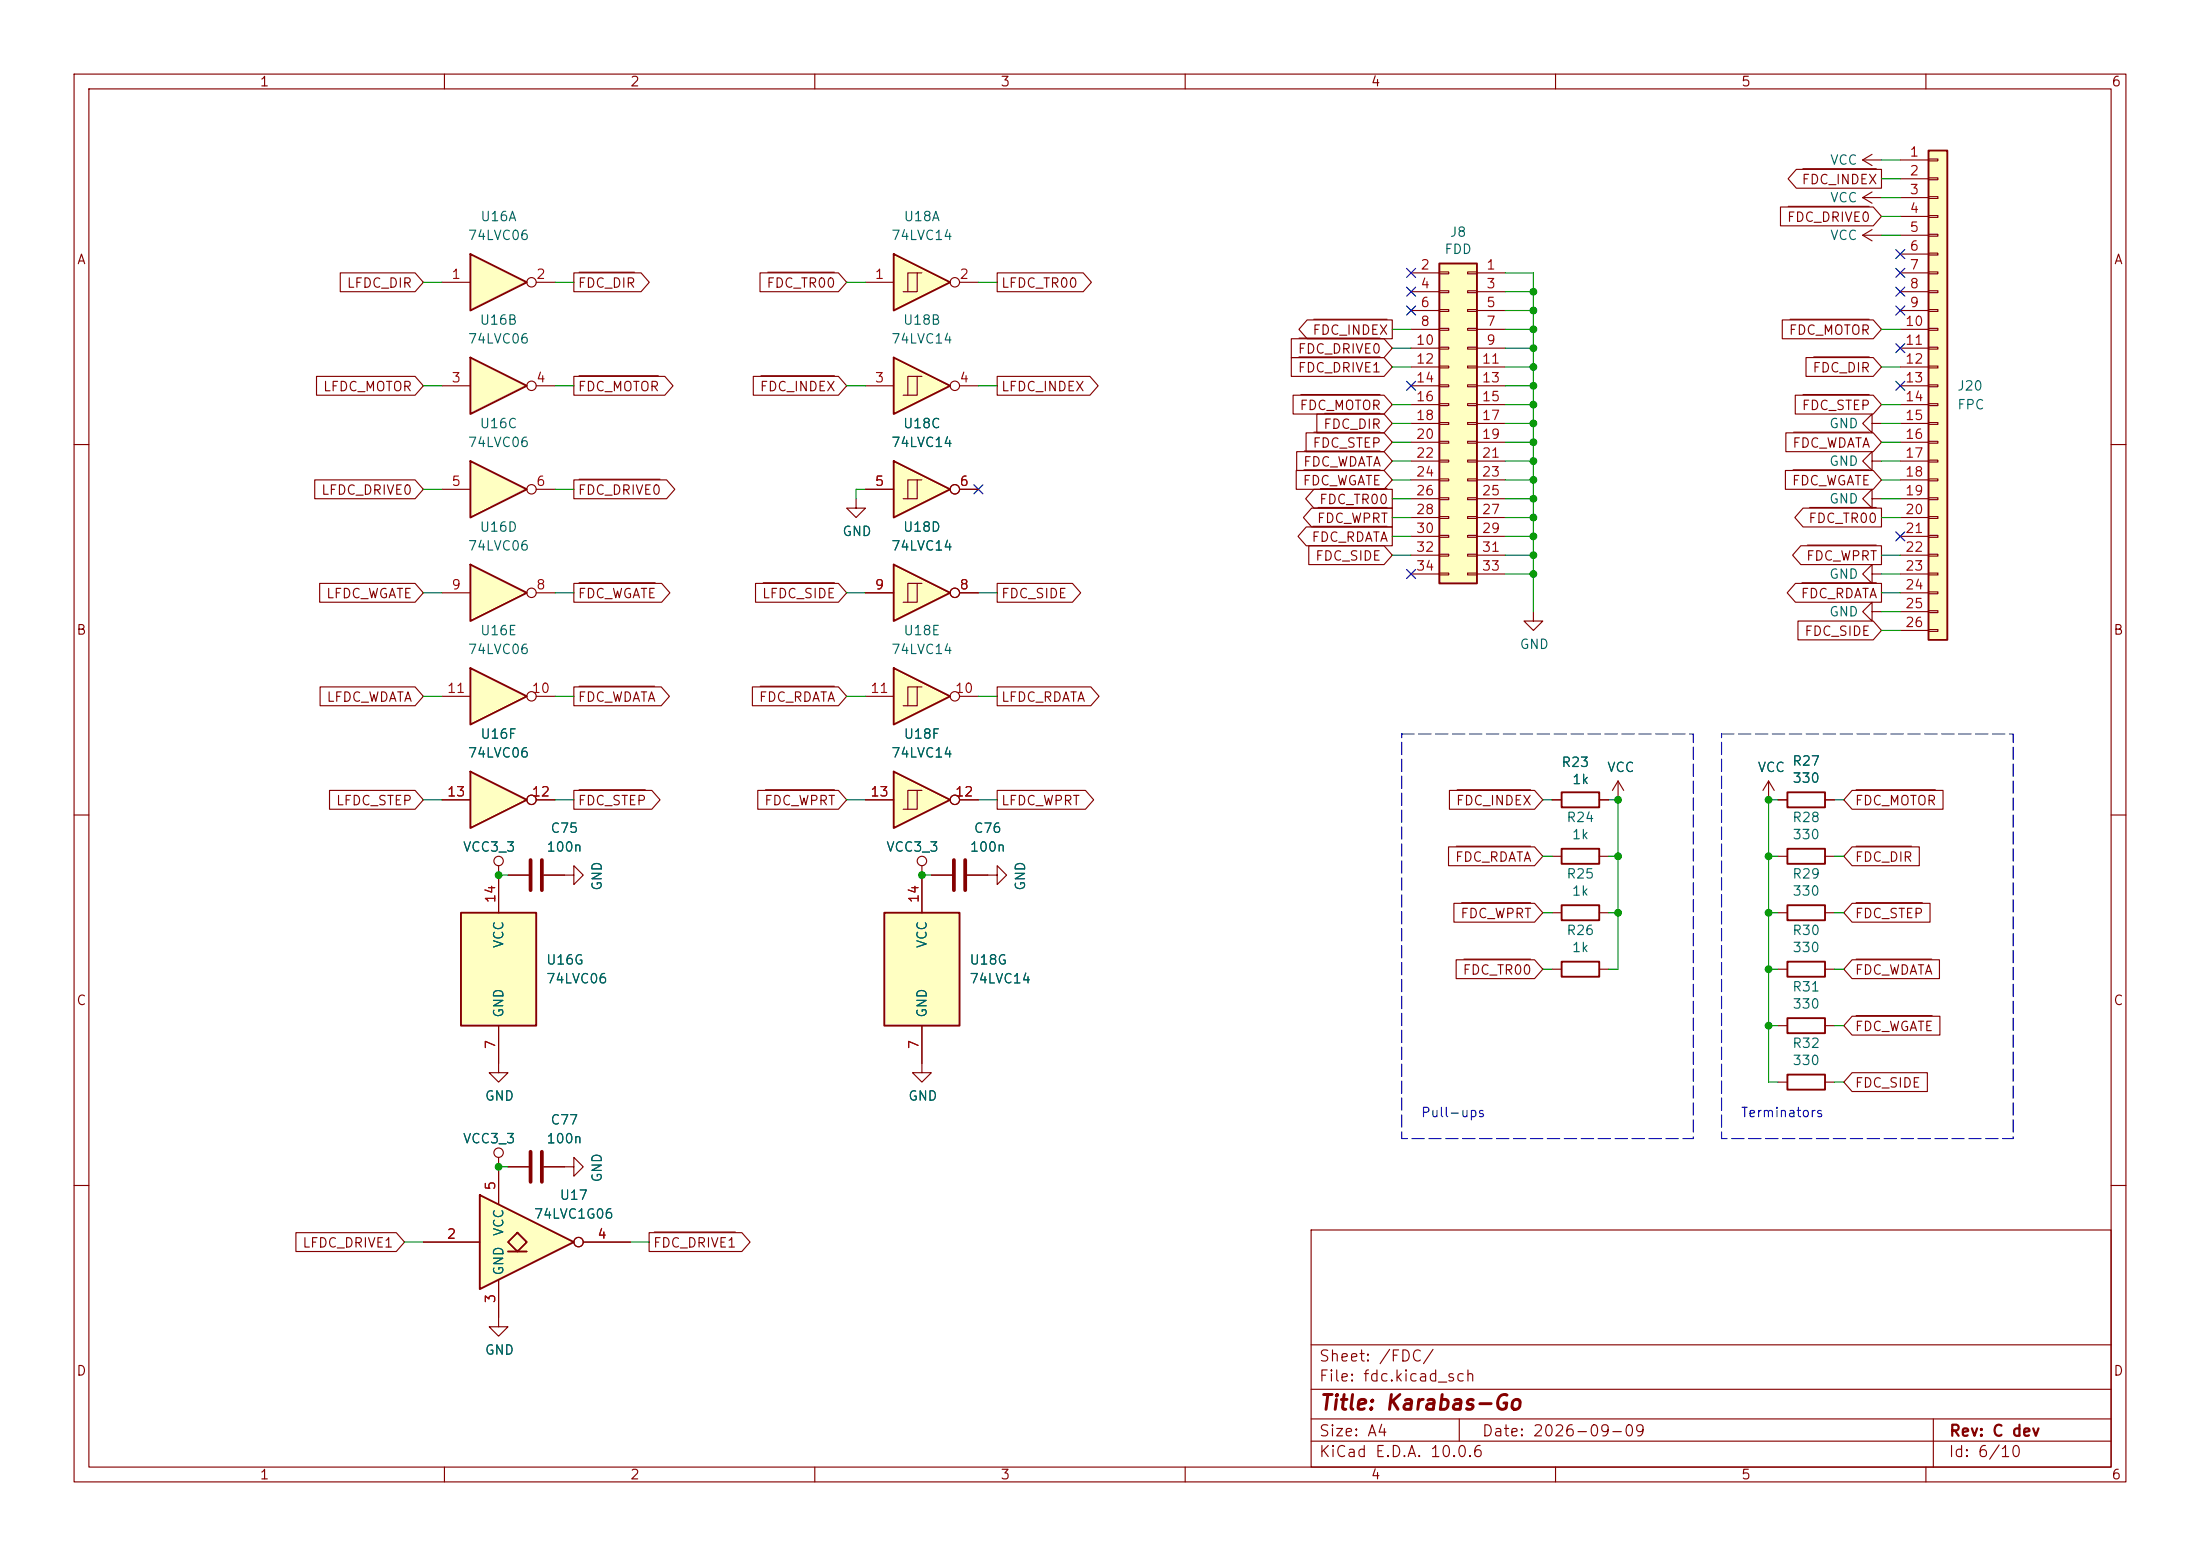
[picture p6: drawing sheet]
<svg xmlns="http://www.w3.org/2000/svg" width="297mm" height="210mm" viewBox="0 0 297 210" stroke-linecap="round" stroke-linejoin="round" font-family="sans-serif">
<g fill="none" stroke="#840000" stroke-width=".15">
<path d="M10 10h277v190h-277zM12 12h273v186h-273zM60 10v2M110 10v2M160 10v2M210 10v2M260 10v2M10 60h2M285 60h2M10 110h2M285 110h2M209.5 123.2h1.3"/>
<path d="M215.9 123.2h1.3M10 160h2M177 166h108v32h-108zM285 160h2M60 198v2M110 198v2M160 198v2M177 194.5h108M177 191.5h108M177 187.5h108M177 181.5h108M197 191.5v3"/>
<path d="M210 198v2M260 198v2M261 191.5v6.5"/>
</g>
<path d="M210.8 122.2h5.1v2h-5.1z" fill="none" stroke="#840000" stroke-width=".25"/>
<path d="M63.5 90.2l7.6 3.8-7.6 3.8z" fill="#ffffc2"/>
<path d="M63.5 90.2l7.6 3.8-7.6 3.8z" fill="none" stroke="#840000" stroke-width=".25"/>
<g fill="none" stroke="#840000" stroke-width=".15">
<path d="M59.7 94h3.8M72.4 94h2.5"/>
<circle cx="71.8" cy="94" r=".63"/>
</g>
<path d="M120.6 34.3l7.7 3.8-7.7 3.8z" fill="#ffffc2"/>
<path d="M120.6 34.3l7.7 3.8-7.7 3.8z" fill="none" stroke="#840000" stroke-width=".25"/>
<g fill="none" stroke="#840000" stroke-width=".15">
<path d="M116.8 38.1h3.8M123.8 36.8h-1.2v2.6M124.5 36.8h-.7v2.6h-1.9M129.5 38.1h2.6"/>
<circle cx="128.9" cy="38.1" r=".63"/>
</g>
<path d="M120.6 48.3l7.7 3.8-7.7 3.8z" fill="#ffffc2"/>
<path d="M120.6 48.3l7.7 3.8-7.7 3.8zM210.8 106.9h5.1v2.1h-5.1zM210.8 114.6h5.1v2h-5.1zM241.3 114.6h5.1v2h-5.1zM241.3 137.4h5.1v2h-5.1zM241.3 129.8h5.1v2h-5.1zM241.3 122.2h5.1v2h-5.1zM241.3 145h5.1v2.1h-5.1z" fill="none" stroke="#840000" stroke-width=".25"/>
<g fill="none" stroke="#840000" stroke-width=".15">
<path d="M116.8 52.1h3.8M123.8 50.8h-1.2v2.5M124.5 50.8h-.7v2.5h-1.9M129.5 52.1h2.6M209.5 108h1.3M209.5 115.6h1.3M215.9 108h1.3M215.9 115.6h1.3M218.4 105.4l-.7 1.3M218.4 105.4l.8 1.3M218.4 105.4v2.6M238.8 105.4l-.8 1.3"/>
<path d="M238.8 105.4l.7 1.3M238.8 105.4v2.6M240 115.6h1.3M246.4 115.6h1.2M240 138.4h1.3M240 130.8h1.3M240 123.2h1.3M246.4 138.4h1.2M246.4 130.8h1.2M246.4 123.2h1.2M240 146.1h1.3M246.4 146.1h1.2"/>
<circle cx="128.9" cy="52.1" r=".63"/>
</g>
<path d="M63.5 76.2l7.6 3.8-7.6 3.8z" fill="#ffffc2"/>
<path d="M63.5 76.2l7.6 3.8-7.6 3.8zM210.8 129.8h5.1v2h-5.1z" fill="none" stroke="#840000" stroke-width=".25"/>
<g fill="none" stroke="#840000" stroke-width=".15">
<path d="M59.7 80h3.8M72.4 80h2.5M209.5 130.8h1.3M215.9 130.8h1.3"/>
<circle cx="71.8" cy="80" r=".63"/>
</g>
<path d="M194.3 35.6h5.1v43.1h-5.1z" fill="#ffffc2"/>
<path d="M194.3 35.6h5.1v43.1h-5.1z" fill="none" stroke="#840000" stroke-width=".25"/>
<g fill="none" stroke="#840000" stroke-width=".15">
<path d="M190.5 36.8h3.8M190.5 39.4h3.8M194.3 36.7h1.3v.3h-1.3zM194.3 39.2h1.3v.3h-1.3zM198.1 36.7h1.3v.3h-1.3zM198.1 39.2h1.3v.3h-1.3zM199.4 36.8h3.8M199.4 39.4h3.8M251.5 31.8l1.2 .7M251.5 31.8h2.5M251.5 21.6l1.2 .8M251.5 21.6h2.5"/>
<path d="M251.5 26.7l1.2 .7M251.5 26.7h2.5M252.7 31l-1.2 .8M252.7 20.8l-1.2 .8M252.7 25.9l-1.2 .8M190.5 41.9h3.8M190.5 44.5h3.8M190.5 47h3.8M190.5 49.5h3.8M190.5 52.1h3.8M190.5 54.6h3.8M190.5 57.2h3.8"/>
<path d="M190.5 59.7h3.8M194.3 41.8h1.3v.2h-1.3zM194.3 44.3h1.3v.3h-1.3zM194.3 46.9h1.3v.2h-1.3zM194.3 49.4h1.3v.3h-1.3zM194.3 51.9h1.3v.3h-1.3zM194.3 54.5h1.3v.2h-1.3zM194.3 57h1.3v.3h-1.3zM194.3 59.6h1.3v.2h-1.3zM198.1 41.8h1.3v.2h-1.3zM198.1 44.3h1.3v.3h-1.3zM198.1 46.9h1.3v.2h-1.3z"/>
<path d="M198.1 49.4h1.3v.3h-1.3zM198.1 51.9h1.3v.3h-1.3zM198.1 54.5h1.3v.2h-1.3zM198.1 57h1.3v.3h-1.3zM198.1 59.6h1.3v.2h-1.3zM199.4 41.9h3.8M199.4 44.5h3.8M199.4 47h3.8M199.4 49.5h3.8M199.4 52.1h3.8M199.4 54.6h3.8M199.4 57.2h3.8"/>
<path d="M199.4 59.7h3.8M252.7 57.2v-1.3l-1.2 1.3 1.2 1.2v-1.2h1.3M190.5 62.2h3.8M190.5 64.8h3.8M190.5 67.3h3.8M190.5 69.9h3.8M190.5 72.4h3.8M190.5 74.9h3.8M190.5 77.5h3.8M194.3 62.1h1.3v.3h-1.3zM194.3 64.6h1.3v.3h-1.3zM194.3 67.2h1.3v.2h-1.3z"/>
<path d="M194.3 69.7h1.3v.3h-1.3zM194.3 72.3h1.3v.2h-1.3zM194.3 74.8h1.3v.3h-1.3zM194.3 77.3h1.3v.3h-1.3zM198.1 62.1h1.3v.3h-1.3zM198.1 64.6h1.3v.3h-1.3zM198.1 67.2h1.3v.2h-1.3zM198.1 69.7h1.3v.3h-1.3zM198.1 72.3h1.3v.2h-1.3zM198.1 74.8h1.3v.3h-1.3zM198.1 77.3h1.3v.3h-1.3zM199.4 62.2h3.8"/>
<path d="M199.4 64.8h3.8M199.4 67.3h3.8M199.4 69.9h3.8M199.4 72.4h3.8M199.4 74.9h3.8M199.4 77.5h3.8M252.7 77.5v-1.3l-1.2 1.3 1.2 1.2v-1.2h1.3M252.7 62.2v-1.2l-1.2 1.2 1.2 1.3v-1.3h1.3M252.7 67.3v-1.3l-1.2 1.3 1.2 1.3v-1.3h1.3M252.7 82.6v-1.3l-1.2 1.3 1.2 1.2v-1.2h1.3"/>
</g>
<path d="M260.3 20.3h2.6v66.1h-2.6z" fill="#ffffc2"/>
<path d="M260.3 20.3h2.6v66.1h-2.6z" fill="none" stroke="#840000" stroke-width=".25"/>
<g fill="none" stroke="#840000" stroke-width=".15">
<path d="M256.5 21.6h3.8M256.5 24.1h3.8M256.5 26.7h3.8M256.5 29.2h3.8M256.5 31.8h3.8M256.5 34.3h3.8M256.5 36.8h3.8M256.5 39.4h3.8M260.3 21.5h1.3v.2h-1.3zM260.3 24h1.3v.3h-1.3zM260.3 26.5h1.3v.3h-1.3zM260.3 29.1h1.3v.2h-1.3z"/>
<path d="M260.3 31.6h1.3v.3h-1.3zM260.3 34.2h1.3v.2h-1.3zM260.3 36.7h1.3v.3h-1.3zM260.3 39.2h1.3v.3h-1.3zM256.5 41.9h3.8M256.5 44.5h3.8M256.5 47h3.8M256.5 49.5h3.8M256.5 52.1h3.8M256.5 54.6h3.8M256.5 57.2h3.8M256.5 59.7h3.8"/>
<path d="M260.3 41.8h1.3v.2h-1.3zM260.3 44.3h1.3v.3h-1.3zM260.3 46.9h1.3v.2h-1.3zM260.3 49.4h1.3v.3h-1.3zM260.3 51.9h1.3v.3h-1.3zM260.3 54.5h1.3v.2h-1.3zM260.3 57h1.3v.3h-1.3zM260.3 59.6h1.3v.2h-1.3zM256.5 62.2h3.8M256.5 64.8h3.8M256.5 67.3h3.8M256.5 69.9h3.8"/>
<path d="M256.5 72.4h3.8M256.5 74.9h3.8M256.5 77.5h3.8M260.3 62.1h1.3v.3h-1.3zM260.3 64.6h1.3v.3h-1.3zM260.3 67.2h1.3v.2h-1.3zM260.3 69.7h1.3v.3h-1.3zM260.3 72.3h1.3v.2h-1.3zM260.3 74.8h1.3v.3h-1.3zM260.3 77.3h1.3v.3h-1.3zM260.3 79.9h1.3v.2h-1.3zM256.5 80h3.8"/>
<path d="M256.5 82.6h3.8M256.5 85.1h3.8M260.3 82.4h1.3v.3h-1.3zM260.3 85h1.3v.2h-1.3z"/>
</g>
<path d="M120.6 104.1l7.7 3.9-7.7 3.8z" fill="#ffffc2"/>
<path d="M120.6 104.1l7.7 3.9-7.7 3.8z" fill="none" stroke="#840000" stroke-width=".25"/>
<g fill="none" stroke="#840000" stroke-width=".15">
<path d="M116.8 108h3.8M123.8 106.7h-1.2v2.5M124.5 106.7h-.7v2.5h-1.9M124.5 116.8v1.3M125.7 118.1h2.8M129.5 108h2.6M130.6 118.1h4v1.3l1.3-1.3-1.3-1.3v1.3M124.5 143.5v1.3h1.2l-1.2 1.3-1.3-1.3h1.3"/>
<circle cx="124.5" cy="116.2" r=".63"/>
<circle cx="128.9" cy="107.9" r=".63"/>
</g>
<path d="M128.8 116.1v4M130.3 116.1v4" fill="none" stroke="#840000" stroke-width=".51"/>
<path d="M119.4 123.2h10.1v15.2h-10.1z" fill="#ffffc2"/>
<path d="M119.4 123.2h10.1v15.2h-10.1z" fill="none" stroke="#840000" stroke-width=".25"/>
<g fill="none" stroke="#840000" stroke-width=".15">
<path d="M124.5 118.1v5.1M124.5 138.4v5.1M67.3 143.5v1.3h1.3l-1.3 1.3-1.3-1.3h1.3M67.3 156.2v1.3M68.6 157.5h2.8M73.4 157.5h4.1v1.3l1.2-1.3-1.2-1.3v1.3"/>
<circle cx="67.3" cy="155.6" r=".63"/>
</g>
<path d="M71.6 155.4v4.1M73.2 155.4v4.1" fill="none" stroke="#840000" stroke-width=".51"/>
<path d="M62.2 123.2h10.2v15.2h-10.2z" fill="#ffffc2"/>
<path d="M62.2 123.2h10.2v15.2h-10.2z" fill="none" stroke="#840000" stroke-width=".25"/>
<path d="M67.3 118.1v5.1M67.3 138.4v5.1M67.3 177.8v1.3h1.3l-1.3 1.2-1.3-1.2h1.3" fill="none" stroke="#840000" stroke-width=".15"/>
<path d="M64.8 161.3l12.7 6.3-12.7 6.4z" fill="#ffffc2"/>
<path d="M68.6 168.9h2.5" fill="none" stroke="#ffffc2" stroke-width=".14"/>
<path d="M69.8 166.4l1.3 1.2-1.3 1.3-1.2-1.3z" fill="#ffffc2"/>
<path d="M241.3 106.9h5.1v2.1h-5.1zM64.8 161.3l12.7 6.3-12.7 6.4zM68.6 168.9h2.5M69.8 166.4l1.3 1.2-1.3 1.3-1.2-1.3z" fill="none" stroke="#840000" stroke-width=".25"/>
<g fill="none" stroke="#840000" stroke-width=".15">
<path d="M67.3 116.8v1.3M68.6 118.1h2.8M73.4 118.1h4.1v1.3l1.2-1.3-1.2-1.3v1.3M240 108h1.3M246.4 108h1.2M67.3 157.5v5.1M57.1 167.6h7.7M67.3 172.7v5.1M78.7 167.6h6.4"/>
<circle cx="67.3" cy="116.2" r=".63"/>
<circle cx="78.1" cy="167.6" r=".63"/>
</g>
<path d="M71.6 116.1v4M73.2 116.1v4" fill="none" stroke="#840000" stroke-width=".51"/>
<path d="M63.5 104.1l7.6 3.9-7.6 3.8z" fill="#ffffc2"/>
<path d="M63.5 104.1l7.6 3.9-7.6 3.8z" fill="none" stroke="#840000" stroke-width=".25"/>
<g fill="none" stroke="#840000" stroke-width=".15">
<path d="M59.7 108h3.8M72.4 108h2.5"/>
<circle cx="71.8" cy="107.9" r=".63"/>
</g>
<path d="M63.5 48.3l7.6 3.8-7.6 3.8z" fill="#ffffc2"/>
<path d="M63.5 48.3l7.6 3.8-7.6 3.8z" fill="none" stroke="#840000" stroke-width=".25"/>
<g fill="none" stroke="#840000" stroke-width=".15">
<path d="M59.7 52.1h3.8M72.4 52.1h2.5"/>
<circle cx="71.8" cy="52.1" r=".63"/>
</g>
<path d="M63.5 34.3l7.6 3.8-7.6 3.8z" fill="#ffffc2"/>
<path d="M63.5 34.3l7.6 3.8-7.6 3.8z" fill="none" stroke="#840000" stroke-width=".25"/>
<g fill="none" stroke="#840000" stroke-width=".15">
<path d="M59.7 38.1h3.8M72.4 38.1h2.5"/>
<circle cx="71.8" cy="38.1" r=".63"/>
</g>
<path d="M63.5 62.2l7.6 3.8-7.6 3.9z" fill="#ffffc2"/>
<path d="M63.5 62.2l7.6 3.8-7.6 3.9z" fill="none" stroke="#840000" stroke-width=".25"/>
<g fill="none" stroke="#840000" stroke-width=".15">
<path d="M59.7 66h3.8M72.4 66h2.5M115.6 67.3v1.3h1.2l-1.2 1.3-1.3-1.3h1.3"/>
<circle cx="71.8" cy="66" r=".63"/>
</g>
<path d="M120.6 76.2l7.7 3.8-7.7 3.8z" fill="#ffffc2"/>
<path d="M120.6 76.2l7.7 3.8-7.7 3.8z" fill="none" stroke="#840000" stroke-width=".25"/>
<g fill="none" stroke="#840000" stroke-width=".15">
<path d="M123.8 78.7h-1.2v2.6M124.5 78.7h-.7v2.6h-1.9M116.8 80h3.8M129.5 80h2.6"/>
<circle cx="128.9" cy="80" r=".63"/>
</g>
<path d="M120.6 90.2l7.7 3.8-7.7 3.8z" fill="#ffffc2"/>
<path d="M120.6 90.2l7.7 3.8-7.7 3.8z" fill="none" stroke="#840000" stroke-width=".25"/>
<g fill="none" stroke="#840000" stroke-width=".15">
<path d="M116.8 94h3.8M123.8 92.7h-1.2v2.6M124.5 92.7h-.7v2.6h-1.9M129.5 94h2.6"/>
<circle cx="128.9" cy="94" r=".63"/>
</g>
<path d="M120.6 62.2l7.7 3.8-7.7 3.9z" fill="#ffffc2"/>
<path d="M120.6 62.2l7.7 3.8-7.7 3.9z" fill="none" stroke="#840000" stroke-width=".25"/>
<g fill="none" stroke="#840000" stroke-width=".15">
<path d="M45.9 36.8h10.1l1.1 1.3-1.1 1.3h-10.1zM77.5 36.8h9l1.2 1.3-1.2 1.3h-9zM78.2 36.7h7.5M102.6 36.8h10.6l1.1 1.3-1.1 1.3h-10.6zM103.6 36.7h9M134.6 36.8h11.6l1.1 1.3-1.1 1.3h-11.6zM240.4 27.9h12.5l1.1 1.3-1.1 1.3h-12.5zM241.4 27.9h10.9M242.5 22.9h11.5v2.5h-11.5l-1.1-1.3zM243.4 22.8h9.9M42.7 50.8h13.3l1.1 1.3-1.1 1.2h-13.3zM77.5 50.8h12.3l1.1 1.3-1.1 1.2h-12.3z"/>
<path d="M78.2 50.7h10.7M101.7 50.8h11.5l1.1 1.3-1.1 1.2h-11.5zM102.7 50.7h9.9M134.6 50.8h12.5l1.2 1.3-1.2 1.2h-12.5zM174.3 48.3h12.5l1.2 1.2-1.2 1.3h-12.5zM174.3 45.7h12.5l1.2 1.3-1.2 1.3h-12.5zM174.6 53.3h12.2l1.2 1.3-1.2 1.3h-12.2zM175.4 48.2h10.9M175.4 45.6h10.9M175.6 53.3h10.7M176.3 58.4h10.5l1.2 1.3-1.2 1.3h-10.5zM176.5 43.2h11.5v2.5h-11.5l-1.1-1.2z"/>
<path d="M177.4 43.1h9.9M177.4 58.3h8.9M177.8 55.9h9l1.2 1.3-1.2 1.2h-9zM178.8 55.8h7.5M240.6 43.2h12.3l1.1 1.3-1.1 1.2h-12.3zM241.1 58.4h11.8l1.1 1.3-1.1 1.3h-11.8zM241.7 43.1h10.6M242.1 58.3h10.2M242.4 53.3h10.5l1.1 1.3-1.1 1.3h-10.5zM243.4 53.3h8.9M243.8 48.3h9.1l1.1 1.2-1.1 1.3h-9.1zM244.9 48.2h7.4"/>
<path d="M42.5 64.8h13.5l1.1 1.2-1.1 1.3h-13.5zM43.2 78.7h12.8l1.1 1.3-1.1 1.3h-12.8zM77.5 64.8h12.5l1.1 1.2-1.1 1.3h-12.5zM77.5 78.7h11.8l1.1 1.3-1.1 1.3h-11.8zM78.2 64.7h10.9M78.2 78.7h10.2M102 78.7h11.2l1.1 1.3-1.1 1.3h-11.2zM103 78.7h9.6M116.8 66h3.8M123.8 64.8h-1.2v2.5M124.5 64.8h-.7v2.5h-1.9M129.5 66h2.6"/>
<path d="M134.6 78.7h10.2l1.1 1.3-1.1 1.3h-10.2zM175 63.5h11.8l1.2 1.3-1.2 1.2h-11.8zM175.1 61h11.7l1.2 1.2-1.2 1.3h-11.7zM176 63.4h10.3M176.1 60.9h10.2M176.3 71.1h11.7v2.6h-11.7l-1.1-1.3zM176.7 73.7h10.1l1.2 1.2-1.2 1.3h-10.1zM177.1 68.6h10.9v2.5h-10.9l-1.1-1.2zM177.2 71h10.1M177.4 66h10.6v2.6h-10.6l-1.1-1.3zM178 68.5h9.3M178.3 66h9"/>
<path d="M241 63.5h11.9l1.1 1.3-1.1 1.2h-11.9zM242.1 63.4h10.2M242.4 78.7h11.6v2.6h-11.6l-1.1-1.3zM243.1 73.7h10.9v2.5h-10.9l-1.1-1.3zM243.3 78.7h10M243.4 68.6h10.6v2.5h-10.6l-1.1-1.2zM244 73.6h9.3M244.3 68.5h9M43.2 92.7h12.8l1.1 1.3-1.1 1.3h-12.8zM77.5 92.7h11.8l1.1 1.3-1.1 1.3h-11.8zM78.2 92.6h10.2M101.6 92.7h11.6l1.1 1.3-1.1 1.3h-11.6z"/>
<path d="M102.6 92.6h10M116.8 80h3.8M129.5 80h2.6M134.6 92.7h12.7l1.1 1.3-1.1 1.3h-12.7zM207 82.6v1.2h1.3l-1.3 1.3-1.3-1.3h1.3M242.7 83.8h10.2l1.1 1.3-1.1 1.3h-10.2zM44.5 106.7h11.5l1.1 1.3-1.1 1.2h-11.5zM59.7 108h3.8M67.3 118.1v5.1M68.6 118.1h2.8M72.4 108h2.5M73.4 118.1h2.8"/>
<path d="M77.5 106.7h10.5l1.1 1.3-1.1 1.2h-10.5zM78.2 106.6h8.9M102.3 106.7h10.9l1.1 1.3-1.1 1.2h-10.9zM103.3 106.6h9.3M116.8 108h3.8M124.5 118.1v5.1M125.7 118.1h2.8M129.5 108h2.6M130.6 118.1h2.7M134.6 106.7h11.9l1.1 1.3-1.1 1.2h-11.9zM195.6 114.3h11.6l1.1 1.3-1.1 1.2h-11.6zM195.7 106.7h11.5l1.1 1.3-1.1 1.2h-11.5z"/>
<path d="M196.6 114.2h10M196.7 106.6h9.9M209.5 108h1.3M215.9 108h1.3M240 108h1.3M246.4 108h1.2M250 114.3h9.1v2.5h-9.1l-1.1-1.2zM250 106.7h12.3v2.5h-12.3l-1.1-1.2zM250.6 106.6h10.7M250.6 114.2h7.5M67.3 138.4v5.1M124.5 138.4v5.1"/>
<path d="M196.3 121.9h10.9l1.1 1.3-1.1 1.3h-10.9zM196.6 129.5h10.6l1.1 1.3-1.1 1.3h-10.6zM197.3 121.8h9.3M197.6 129.5h9M250 121.9h10.6v2.6h-10.6l-1.1-1.3zM250 137.2h11.9v2.5h-11.9l-1.1-1.3zM250 129.5h11.8v2.6h-11.8l-1.1-1.3zM250.6 121.8h8.9M250.6 137.1h10.2M250.6 129.5h10.2M67.3 157.5v5.1M68.6 157.5h2.8"/>
<path d="M73.4 157.5h2.8M250 144.8h10.2v2.5h-10.2l-1.1-1.2zM39.9 166.4h13.6l1.1 1.2-1.1 1.3h-13.6zM57.1 167.6h7.7M67.3 172.7v5.1M78.7 167.6h6.4M87.6 166.4h12.6l1.1 1.2-1.1 1.3h-12.6zM88.3 166.3h11"/>
<circle cx="128.9" cy="66" r=".63"/>
<circle cx="128.9" cy="80" r=".63"/>
<circle cx="71.8" cy="107.9" r=".63"/>
<circle cx="128.9" cy="107.9" r=".63"/>
<circle cx="78.1" cy="167.6" r=".63"/>
</g>
<g fill="none" stroke="#009600" stroke-width=".15">
<path d="M57.1 38.1h2.6M74.9 38.1h2.6M114.3 38.1h2.5M132.1 38.1h2.5M203.2 36.8h3.8v45.8M203.2 39.4h3.8M254 26.7h2.5M254 24.1h2.5M254 29.2h2.5M254 21.6h2.5M254 31.8h2.5M57.1 52.1h2.6"/>
<path d="M74.9 52.1h2.6M114.3 52.1h2.5M132.1 52.1h2.5M188 54.6h2.5M188 57.2h2.5M188 59.7h2.5M188 47h2.5M188 49.5h2.5M188 44.5h2.5M203.2 52.1h3.8M203.2 54.6h3.8M203.2 57.2h3.8"/>
<path d="M203.2 59.7h3.8M203.2 47h3.8M203.2 49.5h3.8M203.2 44.5h3.8M203.2 41.9h3.8M254 54.6h2.5M254 57.2h2.5M254 59.7h2.5M254 49.5h2.5M254 44.5h2.5M57.1 66h2.6M74.9 66h2.6"/>
<path d="M116.8 66h-1.2v1.3M188 74.9h2.5M188 72.4h2.5M188 67.3h2.5M188 64.8h2.5M188 62.2h2.5M188 69.9h2.5M203.2 74.9h3.8M203.2 72.4h3.8M203.2 67.3h3.8M203.2 77.5h3.8M203.2 64.8h3.8"/>
<path d="M203.2 62.2h3.8M203.2 69.9h3.8M254 74.9h2.5M254 67.3h2.5M254 77.5h2.5M254 64.8h2.5M254 62.2h2.5M254 69.9h2.5M57.1 80h2.6M57.1 94h2.6M74.9 80h2.6M74.9 94h2.6"/>
<path d="M114.3 80h2.5M114.3 94h2.5M132.1 80h2.5M132.1 94h2.5M254 80h2.5M254 82.6h2.5M254 85.1h2.5M57.1 108h2.6M67.3 118.1h1.3M74.9 108h2.6M114.3 108h2.5M124.5 118.1h1.2"/>
<path d="M132.1 108h2.5M208.3 108h1.2M208.3 115.6h1.2M217.2 108h1.2v22.8h-1.2M217.2 115.6h1.2M238.8 115.6h1.2M240 108h-1.2v38.1h1.2M247.6 108h1.3M247.6 115.6h1.3M208.3 130.8h1.2M208.3 123.2h1.2M217.2 123.2h1.2"/>
<path d="M238.8 130.8h1.2M238.8 123.2h1.2M238.8 138.4h1.2M247.6 130.8h1.3M247.6 123.2h1.3M247.6 138.4h1.3M67.3 157.5h1.3M247.6 146.1h1.3M54.6 167.6h2.5M85.1 167.6h2.5"/>
</g>
<g fill="none" stroke="#000084" stroke-width=".15">
<path d="M189.9 38.8l1.2 1.2M189.9 36.2l1.2 1.2M191.1 38.8l-1.2 1.2M191.1 36.2l-1.2 1.2M255.9 33.7l1.2 1.2M255.9 36.2l1.2 1.2M255.9 38.8l1.2 1.2M257.1 33.7l-1.2 1.2M257.1 36.2l-1.2 1.2M257.1 38.8l-1.2 1.2M189.9 41.3l1.2 1.2M189.9 51.5l1.2 1.2"/>
<path d="M191.1 41.3l-1.2 1.2M191.1 51.5l-1.2 1.2M255.9 46.4l1.2 1.2M255.9 51.5l1.2 1.2M255.9 41.3l1.2 1.2M257.1 46.4l-1.2 1.2M257.1 51.5l-1.2 1.2M257.1 41.3l-1.2 1.2M131.5 65.4l1.2 1.2M132.7 65.4l-1.2 1.2M189.9 76.9l1.2 1.2M191.1 76.9l-1.2 1.2"/>
<path d="M255.9 71.8l1.2 1.2M257.1 71.8l-1.2 1.2"/>
</g>
<path d="M189.2 99.1h39.4v54.6h-39.4zM232.4 99.1h39.4v54.6h-39.4z" fill="none" stroke="#0000c2" stroke-width=".15" stroke-dasharray="1.7 .6"/>
<g fill="#009600" stroke="#009600" stroke-width=".14">
<circle cx="238.8" cy="138.4" r=".46"/>
<circle cx="238.8" cy="130.8" r=".46"/>
<circle cx="207" cy="77.5" r=".46"/>
<circle cx="207" cy="74.9" r=".46"/>
<circle cx="207" cy="72.4" r=".46"/>
<circle cx="207" cy="69.9" r=".46"/>
<circle cx="207" cy="41.9" r=".46"/>
<circle cx="207" cy="44.5" r=".46"/>
<circle cx="207" cy="47" r=".46"/>
<circle cx="207" cy="49.5" r=".46"/>
<circle cx="207" cy="39.4" r=".46"/>
<circle cx="238.8" cy="108" r=".46"/>
<circle cx="238.8" cy="115.6" r=".46"/>
<circle cx="218.4" cy="108" r=".46"/>
<circle cx="218.4" cy="123.2" r=".46"/>
<circle cx="238.8" cy="123.2" r=".46"/>
<circle cx="218.4" cy="115.6" r=".46"/>
<circle cx="207" cy="62.2" r=".46"/>
<circle cx="207" cy="64.8" r=".46"/>
<circle cx="207" cy="67.3" r=".46"/>
<circle cx="207" cy="57.2" r=".46"/>
<circle cx="207" cy="52.1" r=".46"/>
<circle cx="207" cy="59.7" r=".46"/>
<circle cx="207" cy="54.6" r=".46"/>
<circle cx="67.3" cy="118.1" r=".46"/>
<circle cx="67.3" cy="157.5" r=".46"/>
<circle cx="124.5" cy="118.1" r=".46"/>
</g>
<text font-size="2" fill="#840000" x="178" y="190.8">Title: Karabas-Go</text>
<g font-size="1.5" fill="#840000">
<text x="178" y="184.1">Sheet: /FDC/</text>
<text x="178" y="186.8">File: fdc.kicad_sch</text>
<text x="178" y="197">KiCad E.D.A. 10.0.6</text>
<text x="178" y="194.2">Size: A4</text>
<text x="200" y="194.2">Date: 2026-09-09</text>
<text x="263" y="197">Id: 6/10</text>
<text x="263" y="194.2">Rev: C dev</text>
</g>
<g font-size="1.3" fill="#840000">
<text x="35" y="12">1</text>
<text x="85" y="12">2</text>
<text x="135" y="12">3</text>
<text x="185" y="12">4</text>
<text x="235" y="12">5</text>
<text x="285" y="12">6</text>
<text x="243.1" y="25.2">FDC_INDEX</text>
<text x="10.3" y="36">A</text>
<text x="241.2" y="30.3">FDC_DRIVE0</text>
<text x="285.3" y="36">A</text>
<text x="46.7" y="39.2">LFDC_DIR</text>
<text x="77.9" y="39.2">FDC_DIR</text>
<text x="103.4" y="39.2">FDC_TR00</text>
<text x="135.1" y="39.2">LFDC_TR00</text>
<text x="177.1" y="45.5">FDC_INDEX</text>
<text x="241.4" y="45.5">FDC_MOTOR</text>
<text x="43.5" y="53.1">LFDC_MOTOR</text>
<text x="77.9" y="53.1">FDC_MOTOR</text>
<text x="102.5" y="53.1">FDC_INDEX</text>
<text x="135.1" y="53.1">LFDC_INDEX</text>
<text x="175.1" y="50.6">FDC_DRIVE1</text>
<text x="175.1" y="48">FDC_DRIVE0</text>
<text x="244.6" y="50.6">FDC_DIR</text>
<text x="175.4" y="55.7">FDC_MOTOR</text>
<text x="178.6" y="58.2">FDC_DIR</text>
<text x="243.2" y="55.7">FDC_STEP</text>
<text x="175.8" y="65.8">FDC_WGATE</text>
<text x="175.8" y="63.3">FDC_WDATA</text>
<text x="177.1" y="60.7">FDC_STEP</text>
<text x="241.8" y="65.8">FDC_WGATE</text>
<text x="241.9" y="60.7">FDC_WDATA</text>
<text x="43.3" y="67.1">LFDC_DRIVE0</text>
<text x="77.9" y="67.1">FDC_DRIVE0</text>
<text x="177.7" y="70.9">FDC_WPRT</text>
<text x="178" y="68.4">FDC_TR00</text>
<text x="244" y="70.9">FDC_TR00</text>
<text x="177" y="73.4">FDC_RDATA</text>
<text x="177.5" y="76">FDC_SIDE</text>
<text x="243.7" y="76">FDC_WPRT</text>
<text x="43.9" y="81.1">LFDC_WGATE</text>
<text x="77.9" y="81.1">FDC_WGATE</text>
<text x="102.8" y="81.1">LFDC_SIDE</text>
<text x="135.1" y="81.1">FDC_SIDE</text>
<text x="243" y="81.1">FDC_RDATA</text>
<text x="10.2" y="86">B</text>
<text x="243.5" y="86.1">FDC_SIDE</text>
<text x="285.2" y="86">B</text>
<text x="44" y="95">LFDC_WDATA</text>
<text x="77.9" y="95">FDC_WDATA</text>
<text x="102.4" y="95">FDC_RDATA</text>
<text x="135.1" y="95">LFDC_RDATA</text>
<text x="45.3" y="109">LFDC_STEP</text>
<text x="77.9" y="109">FDC_STEP</text>
<text x="103.1" y="109">FDC_WPRT</text>
<text x="135.1" y="109">LFDC_WPRT</text>
<text x="196.5" y="109">FDC_INDEX</text>
<text x="250.3" y="109">FDC_MOTOR</text>
<text x="196.3" y="116.6">FDC_RDATA</text>
<text x="250.3" y="116.6">FDC_DIR</text>
<text x="197.1" y="124.2">FDC_WPRT</text>
<text x="250.3" y="124.2">FDC_STEP</text>
<text x="197.4" y="131.9">FDC_TR00</text>
<text x="250.3" y="131.9">FDC_WDATA</text>
<text x="10.2" y="136">C</text>
<text x="285.2" y="136">C</text>
<text x="250.3" y="139.5">FDC_WGATE</text>
<text x="250.3" y="147.1">FDC_SIDE</text>
<text x="40.7" y="168.7">LFDC_DRIVE1</text>
<text x="88.1" y="168.7">FDC_DRIVE1</text>
<text x="10.2" y="186">D</text>
<text x="285.2" y="186">D</text>
<text x="35" y="200">1</text>
<text x="85" y="200">2</text>
<text x="135" y="200">3</text>
<text x="185" y="200">4</text>
<text x="235" y="200">5</text>
<text x="285" y="200">6</text>
</g>
<g font-size="1.3" fill="#006464">
<text x="247" y="22.6">VCC</text>
<text x="247" y="27.6">VCC</text>
<text x="63.1" y="32.7">74LVC06</text>
<text x="64.8" y="30.2">U16A</text>
<text x="120.2" y="32.7">74LVC14</text>
<text x="121.9" y="30.2">U18A</text>
<text x="194.9" y="34.6">FDD</text>
<text x="195.6" y="32.3">J8</text>
<text x="247" y="32.7">VCC</text>
<text x="63.1" y="46.7">74LVC06</text>
<text x="64.7" y="44.1">U16B</text>
<text x="120.2" y="46.7">74LVC14</text>
<text x="121.8" y="44.1">U18B</text>
<text x="264.1" y="53">J20</text>
<text x="64.7" y="58.1">U16C</text>
<text x="121.8" y="58.1">U18C</text>
<text x="246.9" y="58.1">GND</text>
<text x="264.1" y="55.6">FPC</text>
<text x="63.1" y="60.7">74LVC06</text>
<text x="120.2" y="60.7">74LVC14</text>
<text x="246.9" y="63.2">GND</text>
<text x="246.9" y="68.3">GND</text>
<text x="63.1" y="74.6">74LVC06</text>
<text x="64.7" y="72.1">U16D</text>
<text x="113.6" y="72.7">GND</text>
<text x="120.2" y="74.6">74LVC14</text>
<text x="121.8" y="72.1">U18D</text>
<text x="246.9" y="83.5">GND</text>
<text x="246.9" y="78.4">GND</text>
<text x="63.1" y="88.6">74LVC06</text>
<text x="64.7" y="86.1">U16E</text>
<text x="120.2" y="88.6">74LVC14</text>
<text x="121.9" y="86.1">U18E</text>
<text x="205.1" y="87.9">GND</text>
<text x="64.8" y="100">U16F</text>
<text x="121.9" y="100">U18F</text>
<text x="63.1" y="102.6">74LVC06</text>
<text x="120.2" y="102.6">74LVC14</text>
<text x="210.7" y="103.8">R23</text>
<text x="212.2" y="106.1">1k</text>
<text x="216.9" y="104.5">VCC</text>
<text x="237.2" y="104.5">VCC</text>
<text x="241.9" y="103.7">R27</text>
<text x="241.9" y="106">330</text>
<text x="74.2" y="112.7">C75</text>
<text x="131.4" y="112.7">C76</text>
<text x="211.4" y="111.3">R24</text>
<text x="212.1" y="113.6">1k</text>
<text x="241.9" y="111.3">R28</text>
<text x="241.9" y="113.6">330</text>
<text x="62.4" y="115.3">VCC3_3</text>
<text x="73.7" y="115.3">100n</text>
<text x="119.6" y="115.3">VCC3_3</text>
<text x="130.8" y="115.3">100n</text>
<text x="211.4" y="118.9">R25</text>
<text x="241.9" y="118.9">R29</text>
<text x="81.6" y="120.3" transform="rotate(-90 81.6 120.3)">GND</text>
<text x="138.7" y="120.3" transform="rotate(-90 138.7 120.3)">GND</text>
<text x="212.1" y="121.2">1k</text>
<text x="241.9" y="121.2">330</text>
<text x="68.3" y="128.1" transform="rotate(-90 68.3 128.1)">VCC</text>
<text x="73.6" y="130.5">U16G</text>
<text x="125.4" y="128.1" transform="rotate(-90 125.4 128.1)">VCC</text>
<text x="130.8" y="130.5">U18G</text>
<text x="211.4" y="126.5">R26</text>
<text x="212.1" y="128.8">1k</text>
<text x="241.9" y="126.5">R30</text>
<text x="241.9" y="128.8">330</text>
<text x="68.3" y="137.4" transform="rotate(-90 68.3 137.4)">GND</text>
<text x="73.6" y="133">74LVC06</text>
<text x="125.4" y="137.4" transform="rotate(-90 125.4 137.4)">GND</text>
<text x="130.8" y="133">74LVC14</text>
<text x="241.9" y="134.1">R31</text>
<text x="241.9" y="136.4">330</text>
<text x="241.9" y="141.8">R32</text>
<text x="65.4" y="148.9">GND</text>
<text x="122.5" y="148.9">GND</text>
<text x="241.9" y="144.1">330</text>
<text x="62.4" y="154.6">VCC3_3</text>
<text x="73.7" y="154.6">100n</text>
<text x="74.2" y="152.1">C77</text>
<text x="81.6" y="159.7" transform="rotate(-90 81.6 159.7)">GND</text>
<text x="68.3" y="166.9" transform="rotate(-90 68.3 166.9)">VCC</text>
<text x="72" y="164.8">74LVC1G06</text>
<text x="75.5" y="162.3">U17</text>
<text x="68.3" y="172.2" transform="rotate(-90 68.3 172.2)">GND</text>
<text x="65.4" y="183.2">GND</text>
</g>
<g font-size="1.3" fill="#a90000">
<text x="257.7" y="21.5">1</text>
<text x="257.7" y="24">2</text>
<text x="257.7" y="26.5">3</text>
<text x="257.7" y="29.1">4</text>
<text x="257.7" y="31.6">5</text>
<text x="257.7" y="34.2">6</text>
<text x="60.9" y="38">1</text>
<text x="72.3" y="38">2</text>
<text x="118" y="38">1</text>
<text x="129.4" y="38">2</text>
<text x="191.7" y="36.7">2</text>
<text x="191.7" y="39.2">4</text>
<text x="191.7" y="41.8">6</text>
<text x="200.6" y="36.7">1</text>
<text x="200.6" y="39.2">3</text>
<text x="200.6" y="41.8">5</text>
<text x="257.7" y="36.7">7</text>
<text x="257.7" y="39.2">8</text>
<text x="257.7" y="41.8">9</text>
<text x="191.1" y="46.9">10</text>
<text x="191.7" y="44.3">8</text>
<text x="200.6" y="44.3">7</text>
<text x="200.6" y="46.9">9</text>
<text x="257.1" y="44.3">10</text>
<text x="257.1" y="46.9">11</text>
<text x="60.9" y="51.9">3</text>
<text x="72.3" y="51.9">4</text>
<text x="118" y="51.9">3</text>
<text x="129.4" y="51.9">4</text>
<text x="191.1" y="49.4">12</text>
<text x="191.1" y="51.9">14</text>
<text x="200" y="49.4">11</text>
<text x="200" y="51.9">13</text>
<text x="257.1" y="49.4">12</text>
<text x="257.1" y="51.9">13</text>
<text x="191.1" y="54.5">16</text>
<text x="191.1" y="57">18</text>
<text x="191.1" y="59.6">20</text>
<text x="200" y="54.5">15</text>
<text x="200" y="57">17</text>
<text x="200" y="59.6">19</text>
<text x="257.1" y="54.5">14</text>
<text x="257.1" y="57">15</text>
<text x="257.1" y="59.6">16</text>
<text x="60.9" y="65.9">5</text>
<text x="72.3" y="65.9">6</text>
<text x="118" y="65.9">5</text>
<text x="129.4" y="65.9">6</text>
<text x="191.1" y="62.1">22</text>
<text x="191.1" y="64.6">24</text>
<text x="200" y="62.1">21</text>
<text x="200" y="64.6">23</text>
<text x="257.1" y="62.1">17</text>
<text x="257.1" y="64.6">18</text>
<text x="191.1" y="67.2">26</text>
<text x="191.1" y="69.7">28</text>
<text x="200" y="67.2">25</text>
<text x="200" y="69.7">27</text>
<text x="257.1" y="67.2">19</text>
<text x="257.1" y="69.7">20</text>
<text x="191.1" y="72.3">30</text>
<text x="191.1" y="74.8">32</text>
<text x="191.1" y="77.3">34</text>
<text x="200" y="72.3">29</text>
<text x="200" y="74.8">31</text>
<text x="200" y="77.3">33</text>
<text x="257.1" y="72.3">21</text>
<text x="257.1" y="74.8">22</text>
<text x="257.1" y="77.3">23</text>
<text x="60.9" y="79.9">9</text>
<text x="72.3" y="79.9">8</text>
<text x="118" y="79.9">9</text>
<text x="129.4" y="79.9">8</text>
<text x="257.1" y="79.9">24</text>
<text x="257.1" y="82.4">25</text>
<text x="257.1" y="85">26</text>
<text x="60.3" y="93.8">11</text>
<text x="71.7" y="93.8">10</text>
<text x="117.4" y="93.8">11</text>
<text x="128.8" y="93.8">10</text>
<text x="60.3" y="107.8">13</text>
<text x="71.7" y="107.8">12</text>
<text x="117.4" y="107.8">13</text>
<text x="128.8" y="107.8">12</text>
<text x="67.2" y="122" transform="rotate(-90 67.2 122)">14</text>
<text x="124.3" y="122" transform="rotate(-90 124.3 122)">14</text>
<text x="67.2" y="141.7" transform="rotate(-90 67.2 141.7)">7</text>
<text x="124.3" y="141.7" transform="rotate(-90 124.3 141.7)">7</text>
<text x="67.2" y="160.8" transform="rotate(-90 67.2 160.8)">5</text>
<text x="60.2" y="167.5">2</text>
<text x="80.5" y="167.5">4</text>
<text x="67.2" y="176" transform="rotate(-90 67.2 176)">3</text>
</g>
<g font-size="1.3" fill="#0000c2">
<text x="191.7" y="151.1">Pull-ups</text>
<text x="234.9" y="151.1">Terminators</text>
</g>
</svg>
